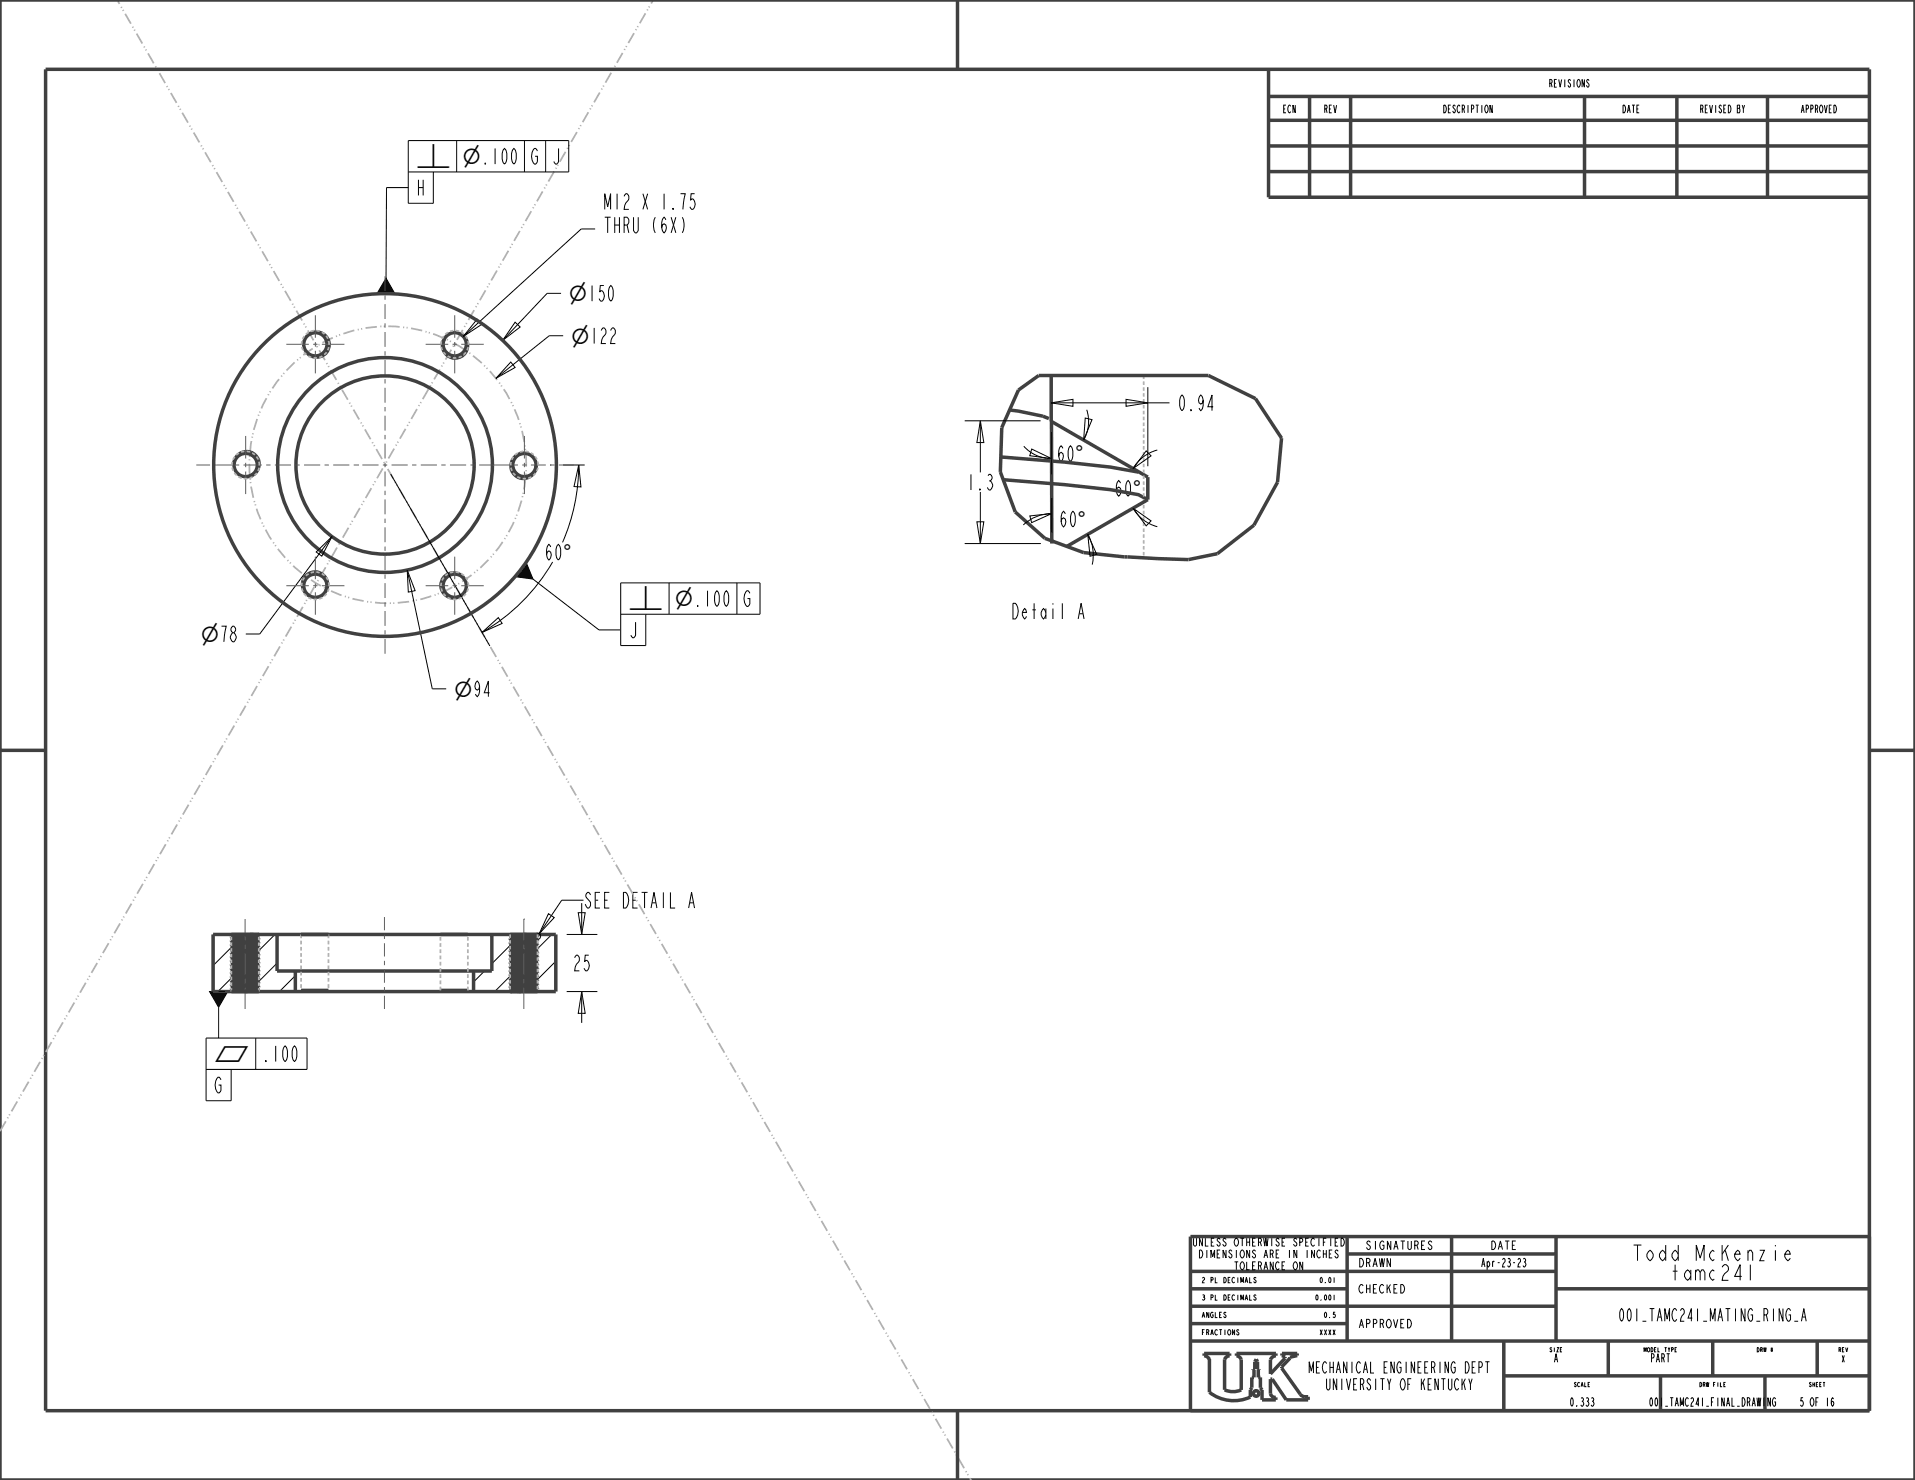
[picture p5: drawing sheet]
<svg xmlns="http://www.w3.org/2000/svg" width="279mm" height="216mm" viewBox="0 0 279 216" stroke-linecap="round" stroke-linejoin="round" font-family="sans-serif">
<g fill="none" stroke="#000" stroke-width=".15">
<path d="M59.6 27.4h-3.2l-.1 13.2M59.6 25.1h23.4v-4.6h-23.4v9.2h3.6v-4.6M66.6 20.5v4.6M76.5 20.5v4.6M79.6 20.5v4.6M86.8 33.4h-2l-17.2 15.7M56.3 40.6l1.3 2.3h-2.6zM69.6 46.6l.7 .7-2.7 1.8zM74.5 52.8l.7 .8-2.8 1.6zM75.2 47l.7 .7-2.6 2zM81.9 42.8h-2.1l-6.5 6.9M82.2 49h-2.1l-7.7 6.2"/>
<path d="M153.4 58.8l3.1-.5v1zM153.4 58.8h17.2M158.6 59.8a5.4 5.4 0 0 1-.5 4.4M164.3 58.3l3.2 .5-3.2 .5zM167.5 56.5v11.5M48.4 78.3l-10.5 14.2h-2M57 69.2l14.5 25M82.1 67.8h3.2M84.4 67.8a28.2 28.2 0 0 1-2.3 11.3M84.4 67.8l.4 3.2h-1.1zM140.7 79.3h11.2M140.7 61.4h11.1"/>
<path d="M142.5 76.1h1l-.5 3.2zM143 61.4l.5 3.2h-1zM143 61.4v7.5M143 71.8v7.5M149.4 65.1a5.4 5.4 0 0 0 4 1.8M150.3 75.3l3.1-.4-2.9 1.3zM150.5 65.5l2.9 1.4-3.2-.4zM153.4 63.1v6.1M153.4 72.6l.1 5.1M153.4 74.9a6.1 6.1 0 0 0-4.1 1.7M158.3 61l1 .2-1.2 3zM158.7 77.9a6.1 6.1 0 0 1 .7 4.5"/>
<path d="M158.7 77.9l1.3 3-1 .2zM165.3 74.1a5.8 5.8 0 0 0 3.6 2.7M165.3 74.1l2.6 1.9-.7 .7zM167.2 65.8l.7 .7-2.6 1.9zM168.9 65.7a5.8 5.8 0 0 0-3.6 2.7M46.1 80.5l2.3-2.2-1.4 2.8zM59.4 83.2l1.2 3-1 .2zM59.4 83.2l3.7 17.3h2M70.3 92.3l2.4-2.2 .6 .8zM76.8 82l1 2.5-2.7-.4zM77.8 84.5l9.6 7.4h3.2M80.6 82a28.2 28.2 0 0 1-10.3 10.3"/>
<path d="M90.6 89.6h20.3v-4.6h-20.3v9.2h3.6v-4.6M97.6 85v4.6M107.5 85v4.6M31.2 136.3l-.1 .1M34 138l-2.9 2.9M37.6 138.9l-.1 .1M40.1 136.3l-2.3 2.4M74.6 137.7l-2.8 2.9M78.2 138.6l-.1 .1M80 133.3l.9 .6-2.2 2.3zM80.5 136.3l-2.1 2.1M82.7 136.3h4.5"/>
<path d="M84.4 133.1h1l-.5 3.2zM84.9 131.7v4.6M85.1 131.3h-3.1l-3.3 4.9M30.1 156h14.7v-4.6h-14.7v9.2h3.6v-4.6M30.6 144.6h2.6l-1.3 2.3zM31.9 146.9v4.5M33.8 142.6l-2 2M37.3 151.4v4.6M40.4 140.5l-2.8 2.8M43.1 142.3l-2.3 2.3M70.7 141.6l-1.6 1.6M74.5 142.3l-2.3 2.3"/>
<path d="M81.1 140.2l-2.8 2.8M82.7 144.6h4.5M84.9 144.6l.5 3.2h-1zM84.9 144.6v4.6M178 180.8l-.1-.2-.3 .2 .4 .6v.3l-.3 .1-.2-.3M178.6 188.9a.39 .39 0 0 1 .3 .4 .39 .39 0 0 1-.3 .4zM178.6 186.3a.39 .39 0 0 1 .3 .4 .39 .39 0 0 1-.3 .4zM188.1 182.4v1.1M188.8 184.2l.1-.1a.63 .63 0 0 1 .4 .5 .63 .63 0 0 1-.4 .6l-.2-.3v-.3zM189.2 180.8l-.2-.2-.2 .2 .4 .6v.3l-.3 .1-.2-.3M190.1 184.1v1.1l-.5-1.1v1.1M191.8 182.4v1.1l-.4-1.1v1.1"/>
<circle cx="78.4" cy="136.6" r=".46"/>
</g>
<g fill="none" stroke="#404040" stroke-width=".51">
<path d="M0 0h279.4v215.9h-279.4zM6.7 10.1h266v195.7h-266zM139.7 0v10.1M185.1 10.1v18.7h87.6M185.1 17.5h87.6M185.1 14.1h87.6M191.1 14.1v14.7M197.1 14.1v14.7M231.2 14.1v14.7M244.7 14.1v14.7M257.9 14.1v14.7M185.1 25h87.6"/>
<path d="M185.1 21.3h87.6M44.6 51.1a1.85 1.85 0 0 0 3 .3M45.2 48.8a1.84 1.84 0 0 1 2.8 1.4l-.1 .7-.3 .5M47.6 51.4v.1M64.8 49.4a1.85 1.85 0 0 0 1.3 2.8M66 52.2h.1M67.2 48.8a1.85 1.85 0 0 1 .4 3 2.01 2.01 0 0 1-1.5 .4M147.3 59.8l1.3 .2 3.6 .7 .8 .4M148.6 56.9l2.9-2.1h24.8l6.9 3.3 3.8 5.8-.6 6.4-3.5 6.3-5.3 4.2-4.2 .8a142.8 142.8 0 0 1-15.3-1l-5.7-2.1-4.3-3.8-2.1-5.9 .2-6.4zM153.4 54.8v6.7l14.1 8.1v3.3M37.7 67a1.85 1.85 0 0 0-3.2-.4l-.3 .5-.1 .7M37.7 67v.1"/>
<path d="M37.7 67a1.85 1.85 0 0 1-1.8 2.5M74.6 68.5l.1 .1M76.5 66.1a1.85 1.85 0 0 0-1.8 2.5M78.2 67.8a1.85 1.85 0 0 1-2.4 1.9 2.01 2.01 0 0 1-1.1-1.1M146 66.7l9.3 .7 6.7 .7 4.1 .8M146.4 70l8.9 .7 6.7 .7 4.1 .8 1.4 .7M153.4 61.4l.1 17.9M167.5 72.9l-11.8 6.8M46.2 83.4a1.85 1.85 0 0 0-1.9 2.5l.3 .6 .6 .4M46.2 83.4l.1 .1M46.2 83.4a1.85 1.85 0 0 1 1.3 2.9M64.7 84.2a1.84 1.84 0 0 0 .1 2.4 1.84 1.84 0 0 0 2.4 .3"/>
<path d="M64.7 84.2a1.85 1.85 0 0 1 3.1 .4M64.8 84.2h-.1M0 109.5h6.7M272.7 109.5h6.7M31.1 136.3h50v8.3h-50zM33.7 137.2l4 .3M33.7 139.6l4 .2M33.7 139l4 .3M33.7 138.4l4 .3M33.7 137.8l4 .3M33.7 136.6l4 .3M33.7 136.6l.4 .3"/>
<path d="M33.7 137.2l.4 .3M33.7 137.8l.4 .3M33.7 138.4l.4 .2M33.7 139l.4 .2M33.7 139.6l.4 .2M33.8 137.3l4 .3M33.8 139.7l4 .2M33.8 139.1l4 .2M33.8 138.5l4 .3M33.8 137.9l4 .3M33.8 136.7l4 .3M34.1 140l3.4 .2"/>
<path d="M34.1 139.4l3.4 .3M34.1 138.8l3.4 .3M34.1 138.2l3.4 .3M34.1 137.6l3.4 .3M34.1 137l3.4 .3M34.1 136.5v-.2l3.4 .3M34.1 136.5l3.4 .2M34.1 136.9v.1M34.1 137.5v.1M34.1 138.1v.1M34.1 138.6v.2M34.1 139.2v.2"/>
<path d="M34.1 139.8v.2M34.1 136.5l-.4 .1M34.1 137l-.4 .2M34.1 137.6l-.4 .2M34.1 138.2l-.4 .2M34.1 138.8l-.4 .2M34.1 139.4l-.4 .2M34.1 140l-.4 .1M34.1 139.8l3.4 .3M34.1 139.2l3.4 .3M34.1 138.7l3.4 .2M34.1 138.1l3.4 .3"/>
<path d="M34.1 137.5l3.4 .3M34.1 136.9l3.4 .3M36.5 136.3l1.3 .1M37.5 136.6v.2M37.5 137.2v.1M37.5 137.8v.1M37.5 138.4v.1M37.5 138.9v.2M37.5 139.5v.2M37.5 136.8l.3 .2M37.5 137.3l.3 .3M37.5 137.9l.3 .3"/>
<path d="M37.5 138.5l.3 .3M37.5 139.1l.3 .2M37.5 139.7l.3 .2M37.6 136.3h.2M37.7 136.3l.1 .1M37.8 136.4l-.3 .2M37.8 137l-.3 .2M37.8 137.6l-.3 .2M37.8 138.2l-.3 .2M37.8 138.8l-.3 .1M37.8 139.3l-.3 .2M37.8 139.9l-.3 .2"/>
<path d="M40.4 136.3v5.3h31.4v-5.3M74.4 139.3l4 .2M74.4 136.4l4 .2M74.4 136.9l4 .3M74.4 137.5l4 .3M74.4 138.1l4 .3M74.4 138.7l4 .3M74.4 139.9l4 .2M74.4 139.9l.3 .2M74.4 139.3l.3 .2M74.4 138.7l.3 .2M74.4 138.1l.3 .3"/>
<path d="M74.4 137.5l.3 .3M74.4 136.9l.3 .3M74.4 136.4l.3 .2M74.4 139.4l4 .2M74.4 139.9l4 .3M74.4 138.8l4 .3M74.4 138.2l4 .3M74.4 137.6l4 .3M74.4 137l4 .3M74.4 136.4l4 .3M74.5 136.3l-.1 .1M74.7 137.9l3.4 .3"/>
<path d="M74.7 136.8l3.4 .2M74.7 138.5l3.4 .3M74.7 139.1l3.4 .3M74.7 137.3l3.4 .3M74.7 139.7l3.4 .3M74.7 136.8l-.3 .1M74.7 137.3l-.3 .2M74.7 137.9l-.3 .2M74.7 138.5l-.3 .2M74.7 139.1l-.3 .2M74.7 139.7l-.3 .2M74.7 136.6v.2"/>
<path d="M74.7 137.2v.1M74.7 137.8v.1M74.7 138.4v.1M74.7 138.9v.2M74.7 139.5v.2M74.7 137.8l3.4 .3M74.7 136.6l3.4 .3M74.7 138.4l3.4 .2M74.7 139l3.4 .2M74.7 137.2l3.4 .3M74.7 139.5l3.4 .3M76.4 136.3l1.7 .2"/>
<path d="M78.1 140l.3 .1M78.1 139.4l.3 .2M78.1 138.8l.3 .2M78.1 138.2l.3 .2M78.1 137.6l.3 .2M78.1 137l.3 .2M78.1 136.5l.3 .1M78.1 136.3v.2M78.1 136.9v.1M78.1 137.5v.1M78.1 138.1v.1M78.1 138.6v.2"/>
<path d="M78.1 139.2v.2M78.1 139.8v.2M78.4 136.7l-.3 .2M78.4 137.3l-.3 .2M78.4 137.9l-.3 .2M78.4 138.5l-.3 .1M78.4 139.1l-.3 .1M78.4 139.6l-.3 .2M78.4 136.6v.1M78.4 137.2v.1M78.4 137.8v.1M78.4 138.4v.1"/>
<path d="M78.4 139v.1M78.4 139.6h.1M33.7 141.3l4 .3M33.7 144.2l4 .3M33.7 143.6l4 .3M33.7 143.1l4 .2M33.7 142.5l4 .3M33.7 141.9l4 .3M33.7 140.7l4 .3M33.7 140.1l4 .3M33.7 140.1l.4 .3M33.7 140.7l.4 .3"/>
<path d="M33.7 141.3l.4 .3M33.7 141.9l.4 .2M33.7 142.5l.4 .2M33.7 143.1l.4 .2M33.7 143.6l.4 .3M33.7 144.2l.4 .3M33.8 141.4l4 .3M33.8 144.3l4 .3M33.8 143.7l4 .3M33.8 143.2l4 .2M33.8 142.6l4 .2M33.8 142l4 .3"/>
<path d="M33.8 140.8l4 .3M33.8 140.2l4 .3M34.1 144l3.4 .3M34.1 143.5l3.4 .2M34.1 142.9l3.4 .3M34.1 142.3l3.4 .3M34.1 141.7l3.4 .3M34.1 141.1l3.4 .3M34.1 140.5l3.4 .3M34.1 144.6h.1M34.1 140.4v.1M34.1 141v.1"/>
<path d="M34.1 141.6v.1M34.1 142.1v.2M34.1 142.7v.2M34.1 143.3v.2M34.1 143.9v.1M34.1 144.5v.1M34.1 140.5l-.4 .2M34.1 141.1l-.4 .2M34.1 141.7l-.4 .2M34.1 142.3l-.4 .2M34.1 142.9l-.4 .2M34.1 143.5l-.4 .1"/>
<path d="M34.1 144l-.4 .2M34.1 144.6h-.1M34.1 141.6l3.4 .3M34.1 143.9l3.4 .3M34.1 143.3l3.4 .3M34.1 142.7l3.4 .3M34.1 142.2l3.4 .2M34.1 141l3.4 .3M34.1 140.4l3.4 .3M34.1 144.5l2 .1M37.5 140.1v.2M37.5 140.7v.1"/>
<path d="M37.5 141.3v.1M37.5 141.9v.1M37.5 142.4v.2M37.5 143v.2M37.5 143.6v.2M37.5 144.2v.1M37.5 140.3l.3 .2M37.5 140.8l.3 .3M37.5 141.4l.3 .3M37.5 142l.3 .3M37.5 142.6l.3 .2M37.5 143.2l.3 .2"/>
<path d="M37.5 143.8l.3 .2M37.5 144.3l.3 .3M37.8 140.5l-.3 .2M37.8 141.1l-.3 .2M37.8 141.7l-.3 .2M37.8 142.3l-.3 .1M37.8 142.8l-.3 .2M37.8 143.4l-.3 .2M37.8 144l-.3 .2M37.8 144.6h-.1M43.1 141.6v3M69.1 141.6v3"/>
<path d="M74.4 144.5l1.7 .1M74.4 143.4l4 .2M74.4 140.4l4 .3M74.4 141l4 .3M74.4 141.6l4 .3M74.4 142.2l4 .3M74.4 142.8l4 .2M74.4 143.9l4 .3M74.4 144.5l.1 .1M74.4 143.9l.3 .3M74.4 143.4l.3 .2M74.4 142.8l.3 .2"/>
<path d="M74.4 142.2l.3 .2M74.4 141.6l.3 .3M74.4 141l.3 .3M74.4 140.4l.3 .3M74.4 143.4l4 .3M74.4 144.6h.1M74.4 144l4 .3M74.4 142.9l4 .2M74.4 142.3l4 .3M74.4 141.7l4 .3M74.4 141.1l4 .3M74.4 140.5l4 .3"/>
<path d="M74.5 144.6h.1M74.5 144.6h.3M74.7 140.3l3.4 .2M74.7 140.8l3.4 .3M74.7 141.4l3.4 .3M74.7 142l3.4 .3M74.7 142.6l3.4 .3M74.7 143.2l3.4 .3M74.7 143.8l3.4 .2M74.7 144.3l3.4 .3M74.7 140.3l-.3 .1M74.7 140.8l-.3 .2"/>
<path d="M74.7 141.4l-.3 .2M74.7 142l-.3 .2M74.7 142.6l-.3 .2M74.7 143.2l-.3 .2M74.7 143.8l-.3 .1M74.7 144.3l-.3 .2M74.7 140.1v.2M74.7 140.7v.1M74.7 141.3v.1M74.7 141.9v.1M74.7 142.4v.2M74.7 143v.2"/>
<path d="M74.7 143.6v.2M74.7 144.2v.1M74.7 143.6l3.4 .3M74.7 140.1l3.4 .3M74.7 140.7l3.4 .3M74.7 141.3l3.4 .3M74.7 141.9l3.4 .2M74.7 142.5l3.4 .2M74.7 143l3.4 .3M74.7 144.2l3.4 .3M78.1 144.6h.1M78.1 144l.3 .2"/>
<path d="M78.1 143.5l.3 .1M78.1 142.9l.3 .2M78.1 142.3l.3 .2M78.1 141.7l.3 .2M78.1 141.1l.3 .2M78.1 140.5l.3 .2M78.1 140.4v.1M78.1 141v.1M78.1 141.6v.1M78.1 142.1v.2M78.1 142.7v.2M78.1 143.3v.2"/>
<path d="M78.1 143.9v.1M78.1 144.5v.1M78.4 140.2l-.3 .2M78.4 140.8l-.3 .2M78.4 141.4l-.3 .2M78.4 142l-.3 .1M78.4 142.6l-.3 .1M78.4 143.1l-.3 .2M78.4 143.7l-.3 .2M78.4 144.3l-.3 .2M78.4 140.1v.1M78.4 140.7v.1"/>
<path d="M78.4 141.3v.1M78.4 141.9v.1M78.4 142.5v.1M78.4 143.1h.1M78.4 143.6v.1M78.4 144.2v.1M173.7 195.6h99M173.7 193.1h22.8M173.7 190.5h53.3M173.7 188h22.8M173.7 185.5h53.3M176.5 198.3v4.8a5.8 5.8 0 0 0 5.9 .7v-1l.2-.4v-1.5h.4v-1.1h-.2v-.1h.3v-1l.2-.4 .2 .4v1h.2v.1h-.1v1.1h.3v1.6l.2 .3v1.4h2v-.3a.69 .69 0 0 1-.7-.6v-2.1h.2l2.1 3h3.2v-.4a1.07 1.07 0 0 1-1.2-.4l-2.7-3.8"/>
<path d="M176.5 198.3a.96 .96 0 0 0-.8-.5v-.4h3.7v.4l-.6 .2-.1 .3v4.4a2.92 2.92 0 0 0 2.4 .1v-4.5l-.4-.4-.3-.1v-.4h5.8v.4a.96 .96 0 0 0-.8 .5v2.1l2.1-2.3v-.2l-.5-.2v-.3h2.3v.3l-1.1 .3v.1l-1.2 1.3M196.5 182.9h30.5M196.5 180.4v15.2M211.8 180.4v15.2M219.4 195.6v10.2M227 188h45.7M227 180.4v15.2M234.6 195.6v5.1M249.9 195.6v5.1M265.1 195.6v5.1M272.7 180.4h-99v25.4M139.7 205.8v10.1"/>
<path d="M219.4 200.7h53.3M242.3 200.7v5.1M257.5 200.7v5.1"/>
<circle cx="46" cy="50.2" r="1.7"/>
<circle cx="66.3" cy="50.2" r="1.7"/>
<circle cx="35.8" cy="67.8" r="1.7"/>
<circle cx="56.2" cy="67.8" r="15.7"/>
<circle cx="56.2" cy="67.8" r="13"/>
<circle cx="76.5" cy="67.8" r="1.7"/>
<circle cx="46" cy="85.4" r="1.7"/>
<circle cx="66.3" cy="85.4" r="1.7"/>
<circle cx="183.3" cy="203.3" r=".4"/>
</g>
<path d="M56.3 40.6l1.3 2.3h-2.6zM76.8 82l1 2.5-2.7-.4zM30.6 144.6h2.6l-1.3 2.3z" fill="#000"/>
<path d="M76.8 67.8a20.2 20.2 0 0 0-29.8-17.8 20.2 20.2 0 0 0-1.6 34.7 20.2 20.2 0 0 0 31.3-15.1l.1-1.8M0 165.1l95.3-165.2M141.7 215.9l-124.6-215.9" fill="none" stroke="#b0b0b0" stroke-width=".25" stroke-dasharray="1.7 .5 .2 .3 .2 .5" stroke-linecap="butt"/>
<g fill="none" stroke="#b0b0b0" stroke-width=".25">
<path d="M166.9 54.8v.5M166.9 55.6v.6M166.9 56.5v.5M166.9 57.4v.5M166.9 58.2v.5M166.9 59.1v.5M166.9 59.9v.5M166.9 60.8v.5M166.9 61.6v.6M166.9 62.5v.5M166.9 63.4v.5M166.9 64.2v.5"/>
<path d="M166.9 65.1v.5M166.9 65.9v.5M166.9 66.8v.5M166.9 67.6v.6M166.9 68.5v.5M166.9 69.4v.5M166.9 70.2v.5M166.9 71.1v.5M166.9 71.9v.6M166.9 72.8v.5M166.9 73.7v.5M166.9 74.5v.5"/>
<path d="M166.9 75.4v.5M166.9 76.2v.5M166.9 77.1v.5M166.9 77.9v.6M166.9 78.8v.5M166.9 79.7v.5M166.9 80.5v.5M166.9 81.4h.1"/>
</g>
<path d="M32.8 144.6h-.9" fill="none" stroke="#000" stroke-width=".15" stroke-dasharray="1.9 1.9" stroke-linecap="butt"/>
<!-- layer: 02___PRT_ALL_AXES -->
<g fill="none" stroke="#b0b0b0" stroke-width=".25">
<path d="M33.8 136.6v.5M33.8 137.5v.5M33.8 138.3v.5M33.8 139.1v.5M33.8 140v.5M37.8 136.6v.5M37.8 137.5v.5M37.8 138.3v.5M37.8 139.1v.5M37.8 140v.5M43.9 136.3v.6M43.9 137.2v.6"/>
<path d="M43.9 138.1v.6M43.9 139v.6M43.9 139.9v.6M47.9 136.3v.6M47.9 137.2v.6M47.9 138.1v.6M47.9 139v.6M47.9 139.9v.6M64.3 136.7v.5M64.3 137.6v.5M64.3 138.5v.5M64.3 139.4v.5"/>
<path d="M68.3 136.7v.5M68.3 137.6v.5M68.3 138.5v.5M68.3 139.4v.5M74.4 136.3v.5M74.4 137.1v.5M74.4 138v.5M74.4 138.8v.5M74.4 139.6v.5M78.4 136.3v.5M78.4 137.1v.5M78.4 138v.5"/>
<path d="M78.4 138.8v.5M78.4 139.6v.5M33.8 140.8v.5M33.8 141.6v.5M33.8 142.5v.5M33.8 143.3v.5M33.8 144.1v.5M37.8 140.8v.5M37.8 141.6v.5M37.8 142.5v.5M37.8 143.3v.5M37.8 144.1v.5"/>
<path d="M43.9 140.8v.6M43.9 141.8v.5M43.9 142.7v.5M43.9 143.6v.5M47.9 140.8v.6M47.9 141.8v.5M47.9 142.7v.5M47.9 143.6v.5M64.3 140.3v.5M64.3 141.2v.6M64.3 142.1v.6M64.3 143v.6"/>
<path d="M64.3 143.9v.6M68.3 140.3v.5M68.3 141.2v.6M68.3 142.1v.6M68.3 143v.6M68.3 143.9v.6M74.4 140.5v.5M74.4 141.3v.5M74.4 142.1v.5M74.4 143v.5M74.4 143.8v.5M78.4 140.5v.5"/>
<path d="M78.4 141.3v.5M78.4 142.1v.5M78.4 143v.5M78.4 143.8v.5"/>
</g>
<g fill="none" stroke="#5d5d5d" stroke-width=".15">
<path d="M41.8 50.2h3.3M45.7 50.2h.6M46 46v3.3M46 49.9v.6M46 51.2v3.3M47 50.2h3.3M56.2 40.3v2.2M56.2 43.1v.6M56.2 44.4v2.1M56.2 47.2v.6M56.2 48.4v2.2M56.2 51.2v.7"/>
<path d="M56.2 52.5v2.2M56.2 55.3v.6M56.2 56.6v2.1M56.2 59.4v.6M62.1 50.2h3.3M66 50.2h.7M66.3 46v3.3M66.3 49.9v.6M66.3 51.2v3.3M67.3 50.2h3.3M28.6 67.8h2.1M31.3 67.8h3.6"/>
<path d="M35.5 67.8h2.7M35.8 63.6v3.3M35.8 67.5v.7M35.8 68.8v3.3M38.8 67.8h.7M40.1 67.8h2.4M43.1 67.8h.6M44.4 67.8h2.3M47.3 67.8h.7M48.6 67.8h2.4M51.6 67.8h.6M52.2 67.8h.1"/>
<path d="M52.9 67.8h2.3M55.9 67.8h.6M56.2 60.6v2.2M56.2 63.4v.7M56.2 64.7v2.2M56.2 67.5v.7M56.2 68.8v2.2M56.2 71.6v.6M56.2 72.9v2.1M56.2 75.7v.6M56.2 76.9v2.2M56.2 79.7v.7"/>
<path d="M57.1 67.8h2.4M60.1 67.8h.7M61.4 67.8h2.3M64.4 67.8h.6M65.6 67.8h2.4M68.6 67.8h.7M69.9 67.8h5.7M76.2 67.8h.6M76.5 63.6v3.3M76.5 67.5v.7M76.5 68.8v3.3M77.5 67.8h2.1"/>
<path d="M80.3 67.8h.1M80.3 67.8h.6M81.5 67.8h2.2M41.8 85.4h3.3M45.7 85.4h.6M46 81.2v3.3M46 85.1v.7M46 86.4v3.3M47 85.4h3.3M56.2 81v2.2M56.2 83.8v.6M56.2 85.1v2.1"/>
<path d="M56.2 87.9v.6M56.2 89.1v2.2M56.2 91.9v.7M56.2 93.2v2.2M62.1 85.4h3.3M66 85.4h.7M66.3 81.2v3.3M66.3 85.1v.7M66.3 86.4v3.3M67.3 85.4h3.3M35.8 134.1v3.1M35.8 137.8v.6"/>
<path d="M35.8 139.1v3.1M56.1 133.8v1.9M56.1 136.3v.7M56.1 137.6v1.9M76.4 138.4h.1M76.4 134.1h.1M76.4 134.1v3.1M76.4 137.8v.6M76.4 139.1v3.1M35.8 142.8h.1M35.8 142.8v.6M35.8 144.1v3.1"/>
<path d="M56.1 140.2v.6M56.1 141.4v2M56.1 144v.6M56.1 145.3v1.9M76.4 142.8v.6M76.4 144.1v3.1"/>
</g>
<g fill="none" stroke="#404040" stroke-width=".51">
<path d="M33.8 136.3h4M43.9 136.3h4M64.3 136.3h4M74.4 136.3h4M33.8 144.6h4M43.9 144.5h4M64.3 144.5h4M74.4 144.6h4"/>
<circle cx="56.2" cy="67.8" r="25"/>
</g>
<path d="M48 50.2a2 2 0 0 0-2.8-1.8 2 2 0 0 0-.5 3.4 2 2 0 0 0 3.2-1l.1-.6M68.3 50.2a2 2 0 0 0-2.8-1.8 2 2 0 0 0-.4 3.4 2 2 0 0 0 3.2-1v-.6M37.8 67.8a2 2 0 0 0-2.8-1.8 2 2 0 0 0-.4 3.4 2 2 0 0 0 3.2-1v-.6M78.5 67.8a2 2 0 0 0-2.8-1.8 2 2 0 0 0-.5 3.4 2 2 0 0 0 3.2-1l.1-.6M48 85.4a2 2 0 0 0-2.8-1.8 2 2 0 0 0-.5 3.4 2 2 0 0 0 3.2-1l.1-.6M68.3 85.4a2 2 0 0 0-2.8-1.8 2 2 0 0 0-.4 3.4 2 2 0 0 0 3.2-1v-.6" fill="none" stroke="#b0b0b0" stroke-width=".25" stroke-dasharray=".5 .3" stroke-linecap="butt"/>
<g font-size="3.1">
<text x="60.7" y="23.9">⏊</text>
<text x="67.5" y="23.9">⌀</text>
<text x="83" y="43.9">⌀150</text>
<text x="83" y="43.9">⌀</text>
<text x="83.3" y="50.1">⌀122</text>
<text x="83.3" y="50.1">⌀</text>
<text x="156.9" y="67.3">°</text>
<text x="157.2" y="76.9">°</text>
<text x="165.3" y="72.4">°</text>
<text x="82.1" y="81.7">°</text>
<text x="91.7" y="88.5">⏊</text>
<text x="98.5" y="88.5">⌀</text>
<text x="29.3" y="93.6">⌀78</text>
<text x="29.3" y="93.6">⌀</text>
<text x="66.2" y="101.6">⌀94</text>
<text x="66.2" y="101.6">⌀</text>
<text x="31.2" y="154.9">⏥</text>
</g>
<g font-size="3">
<text x="70.2" y="23.9">.100</text>
<text x="77.4" y="23.9">G</text>
<text x="80.5" y="23.9">J</text>
<text x="60.7" y="28.5">H</text>
<text x="88" y="30.5">M12 X 1.75</text>
<text x="88" y="34">THRU (6X)</text>
<text x="171.8" y="59.9">0.94</text>
<text x="141" y="71.5">1.3</text>
<text x="154.1" y="67.3">60°</text>
<text x="154.5" y="76.9">60°</text>
<text x="162.5" y="72.4">60°</text>
<text x="79.4" y="81.7">60°</text>
<text x="101.2" y="88.5">.100</text>
<text x="108.4" y="88.5">G</text>
<text x="91.7" y="93">J</text>
<text x="147.4" y="90.3">Detail A</text>
<text x="85.1" y="132.5">SEE DETAIL</text>
<text x="100.2" y="132.5">A</text>
<text x="83.5" y="141.6">25</text>
<text x="38.2" y="154.9">.100</text>
<text x="31.2" y="159.4">G</text>
<text x="234.4" y="183.9">Todd</text>
<text x="246.3" y="183.9">McKenzie</text>
<text x="241.6" y="186.8">tamc241</text>
</g>
<text font-size="2.4" x="231.9" y="192.7">001_TAMC241_MATING_RING_A</text>
<text font-size="2.1" fill="#404040" x="186.8" y="200.3">MECHANICAL ENGINEERING DEPT</text>
<text font-size="2.1" x="190" y="202.8">UNIVERSITY OF KENTUCKY</text>
<g font-size="1.6">
<text x="197.7" y="182.3">SIGNATURES</text>
<text x="198.1" y="184.8">DRAWN</text>
<text x="215" y="184.8">Apr-23-23</text>
<text x="216.8" y="182.3">DATE</text>
<text x="198.1" y="188.6">CHECKED</text>
<text x="198.1" y="193.7">APPROVED</text>
<text x="226.5" y="198.7">A</text>
<text x="240.3" y="198.7">PART</text>
<text x="228.4" y="205.1">0.333</text>
<text x="237.7" y="205.1">001_TAMC241_FINAL_DRAWING 5 OF 16</text>
</g>
<g font-size="1.5">
<text x="186.8" y="16.5">ECN</text>
<text x="192.8" y="16.5">REV</text>
<text x="209.4" y="16.5">DESCRIPTION</text>
<text x="225" y="12.7">REVISIONS</text>
<text x="236.2" y="16.5">DATE</text>
<text x="247" y="16.5">REVISED BY</text>
<text x="261.9" y="16.5">APPROVED</text>
<text x="170.6" y="181.8">UNLESS</text>
<text x="171.7" y="183.5">DIMENSIONS</text>
<text x="178.4" y="181.8">OTHERWISE</text>
<text x="178.4" y="185.2">TOLERANCE</text>
<text x="184" y="183.5">ARE</text>
<text x="188.5" y="183.5">IN</text>
<text x="189.6" y="181.8">SPECIFIED</text>
<text x="191.8" y="183.5">INCHES</text>
</g>
<text font-size="1.3" x="268.5" y="198.7">X</text>
<g font-size="1">
<text x="175.3" y="189.7">3</text>
<text x="175.3" y="187.1">2</text>
<text x="176.9" y="189.7">PL</text>
<text x="176.9" y="187.1">PL</text>
<text x="179.3" y="189.7">DECIMALS</text>
<text x="179.3" y="187.1">DECIMALS</text>
<text x="190.9" y="189.7">0.001</text>
<text x="191.7" y="187.1">0.01</text>
<text x="175.3" y="194.7">FRACTIONS</text>
<text x="175.3" y="192.2">ANGLES</text>
<text x="191.7" y="194.7">XXXX</text>
<text x="192.5" y="192.2">0.5</text>
</g>
<g font-size=".8">
<text x="225.7" y="197.2">SIZE</text>
<text x="239" y="197.2">MODEL</text>
<text x="242.9" y="197.2">TYPE</text>
<text x="255.9" y="197.2">DRW</text>
<text x="258.5" y="197.2">#</text>
<text x="268" y="197.2">REV</text>
<text x="229.2" y="202.3">SCALE</text>
<text x="247.3" y="202.3">DRW</text>
<text x="249.9" y="202.3">FILE</text>
<text x="263.5" y="202.3">SHEET</text>
</g>
</svg>
